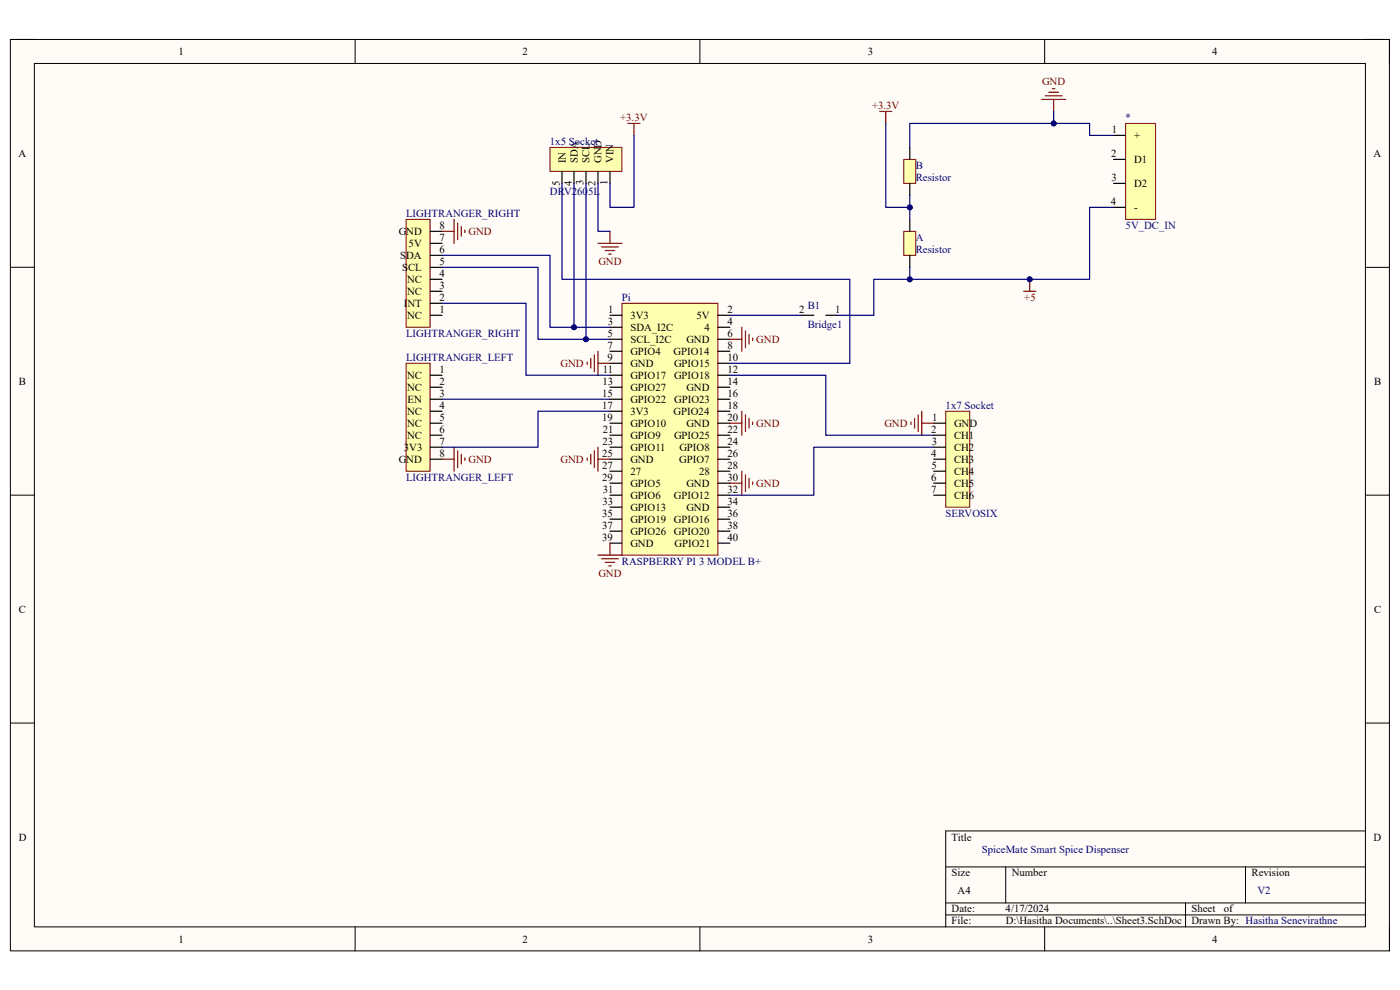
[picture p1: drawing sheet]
<svg xmlns="http://www.w3.org/2000/svg" width="297mm" height="210mm" viewBox="0 0 297 210" stroke-linecap="round" stroke-linejoin="round" font-family="sans-serif">
<path d="M2.2 8.4h292.6v193.3h-292.6z" fill-rule="evenodd" fill="#fffcf8"/>
<path d="M2.2 8.4h292.6v193.3h-292.6z" fill="none" stroke="#000" stroke-width=".21"/>
<path d="M7.3 13.5h282.4v183.1h-282.4z" fill-rule="evenodd" fill="#fffcf8"/>
<g fill="none" stroke="#000" stroke-width=".21">
<path d="M2.2 8.4h5.1M7.3 13.5h282.4v183.1h-282.4zM75.3 8.4v5.1M148.5 8.4v5.1M221.6 8.4v5.1M289.7 8.4h5.1v5.1M2.2 56.7h5.1M289.7 56.7h5.1M2.2 105h5.1M289.7 105.1h5.1M2.2 153.4h5.1M289.7 153.4h5.1"/>
<path d="M289.7 176.3h-89.1v20.3M75.3 196.6v5.1M148.5 196.6v5.1M200.6 183.9h89.1M200.6 191.5h89.1M200.6 194.1h89.1M213.4 183.9v7.6M221.6 196.6v5.1M251.5 191.5v5.1M264.2 183.9v7.6M294.8 196.6v5.1"/>
</g>
<path d="M131.9 64.3h20.4v53.5h-20.4z" fill-rule="evenodd" fill="#ffffb0"/>
<path d="M131.9 64.3h20.4v53.5h-20.4z" fill="none" stroke="#800000" stroke-width=".21"/>
<g fill="none" stroke="#000" stroke-width=".25">
<path d="M129.4 66.9h2.5M129.4 69.4h2.5M129.4 72h2.5M129.4 74.5h2.5M129.4 77.1h2.5M129.4 79.6h2.5M152.3 66.9h2.5M152.3 69.4h2.5M152.3 72h2.5M152.3 74.5h2.5M152.3 77.1h2.5M152.3 79.6h2.5"/>
<path d="M129.4 82.1h2.5M129.4 84.7h2.5M129.4 87.2h2.5M129.4 89.8h2.5M129.4 92.3h2.5M129.4 94.9h2.5M129.4 97.4h2.5M129.4 100h2.5M152.3 82.1h2.5M152.3 84.7h2.5M152.3 87.2h2.5M152.3 89.8h2.5"/>
<path d="M152.3 92.3h2.5M152.3 94.9h2.5M152.3 97.4h2.5M152.3 100h2.5M129.4 102.5h2.5M129.4 105h2.5M129.4 107.6h2.5M129.4 110.1h2.5M129.4 112.7h2.5M129.4 115.2h2.5M152.3 102.5h2.5M152.3 105h2.5"/>
<path d="M152.3 107.6h2.5M152.3 110.1h2.5M152.3 112.7h2.5M152.3 115.2h2.5"/>
</g>
<path d="M86.2 77.1h5v22.9h-5z" fill-rule="evenodd" fill="#ffffb0"/>
<path d="M86.2 77.1h5v22.9h-5z" fill="none" stroke="#800000" stroke-width=".21"/>
<path d="M91.2 79.6h2.6M91.2 82.1h2.6M91.2 84.7h2.6M91.2 87.2h2.6M91.2 89.8h2.6M91.2 92.3h2.6M91.2 94.9h2.6M91.2 97.4h2.6" fill="none" stroke="#000" stroke-width=".25"/>
<path d="M116.7 31.3h15.2v5.1h-15.2z" fill-rule="evenodd" fill="#ffffb0"/>
<path d="M116.7 31.3h15.2v5.1h-15.2z" fill="none" stroke="#800000" stroke-width=".21"/>
<path d="M119.2 36.4v2.5M121.8 36.4v2.5M124.3 36.4v2.5M126.9 36.4v2.5M129.4 36.4v2.5" fill="none" stroke="#000" stroke-width=".25"/>
<path d="M86.2 46.5h5v22.9h-5z" fill-rule="evenodd" fill="#ffffb0"/>
<path d="M86.2 46.5h5v22.9h-5z" fill="none" stroke="#800000" stroke-width=".21"/>
<path d="M91.2 59.3h2.6M91.2 56.7h2.6M91.2 54.2h2.6M91.2 51.6h2.6M91.2 49.1h2.6M91.2 66.9h2.6M91.2 64.3h2.6M91.2 61.8h2.6" fill="none" stroke="#000" stroke-width=".25"/>
<path d="M200.6 87.2h5.1v20.4h-5.1z" fill-rule="evenodd" fill="#ffffb0"/>
<path d="M200.6 87.2h5.1v20.4h-5.1z" fill="none" stroke="#800000" stroke-width=".21"/>
<path d="M170.1 66.9h2.6M175.2 66.9h2.5M198.1 89.8h2.5M198.1 92.3h2.5M198.1 94.9h2.5M198.1 97.4h2.5M198.1 100h2.5M198.1 102.5h2.5M198.1 105.1h2.5" fill="none" stroke="#000" stroke-width=".25"/>
<g fill="none" stroke="#800000" stroke-width=".25">
<path d="M222.5 19.6h2M223.3 18.8h.5M221 21.1h5.1M221.8 20.3h3.5M223.5 21.1v2.5M93.8 49.1h2.5M96.3 46.5v5.1M97.1 47.3v3.6M97.9 48.1v2M98.6 48.8v.5M126.9 51.6h5M127.6 52.4h3.6"/>
<path d="M128.4 53.1h2M129.1 53.9h.6M129.4 49.1v2.5M124.6 76.8v.5M125.3 76v2.1M126.1 75.3v3.5M126.9 74.5v5.1M126.9 77.1h2.5M154.8 72h2.6M157.4 69.4v5.1M158.2 70.2v3.6M158.9 71v2"/>
<path d="M159.7 71.7v.5M93.8 97.4h2.5M96.3 94.9v5.1M97.1 95.6v3.6M97.9 96.4v2M98.6 97.2v.5M124.6 97.2v.5M125.3 96.4v2M126.1 95.6v3.6M126.9 94.9v5.1M126.9 97.4h2.5M154.8 89.8h2.6"/>
<path d="M157.4 87.2v5.1M157.4 100v5M158.2 88v3.6M158.9 88.8v2M159.7 89.5v.5M193.3 89.5v.5M194 88.8v2M194.8 88v3.6M195.5 87.2v5.1M195.5 89.8h2.6M126.9 117.8h5M127.6 118.5h3.6"/>
<path d="M128.4 119.3h2M129.4 115.2v2.6M154.8 102.5h2.6M158.2 100.7v3.6M158.9 101.5v2M159.7 102.2v.6M129.1 120.1h.6"/>
</g>
<path d="M191.7 49.1h2.6v5.1h-2.6z" fill-rule="evenodd" fill="#ffffb0"/>
<path d="M191.7 49.1h2.6v5.1h-2.6z" fill="none" stroke="#800000" stroke-width=".21"/>
<path d="M193 46.5v2.6M193 54.2v2.5" fill="none" stroke="#000" stroke-width=".25"/>
<path d="M191.7 33.8h2.6v5.1h-2.6z" fill-rule="evenodd" fill="#ffffb0"/>
<path d="M191.7 33.8h2.6v5.1h-2.6z" fill="none" stroke="#800000" stroke-width=".21"/>
<path d="M193 31.3v2.5M193 38.9v2.5" fill="none" stroke="#000" stroke-width=".25"/>
<path d="M133.2 26.2h2.6M134.5 26.2v2.5M186.6 23.6h2.6M187.9 23.6v2.6M218.5 59.3v2.5M217.2 61.8h2.5" fill="none" stroke="#800000" stroke-width=".25"/>
<circle cx="218.4" cy="59.3" r=".51" fill="#000080"/>
<circle cx="218.4" cy="59.3" r=".51" fill="none" stroke="#000080" stroke-width=".21"/>
<path d="M238.8 26.2h6.4v20.3h-6.4z" fill-rule="evenodd" fill="#ffffb0"/>
<path d="M238.8 26.2h6.4v20.3h-6.4z" fill="none" stroke="#800000" stroke-width=".21"/>
<path d="M236.3 33.8h2.5M236.3 38.9h2.5M236.3 28.7h2.5M236.3 44h2.5" fill="none" stroke="#000" stroke-width=".25"/>
<path d="M193 41.4v5.1M93.8 64.3h17.8v15.3h17.8M154.8 79.6h20.4v12.7h22.9M154.8 66.9h15.3M93.8 84.7h35.6M129.4 87.2h-15.3v7.7h-20.3M198.1 94.9h-25.4v10.2h-17.9" fill="none" stroke="#000080" stroke-width=".25"/>
<circle cx="193" cy="44" r=".51" fill="#000080"/>
<circle cx="193" cy="44" r=".51" fill="none" stroke="#000080" stroke-width=".21"/>
<path d="M187.9 26.2v17.8h5.1" fill="none" stroke="#000080" stroke-width=".25"/>
<circle cx="193" cy="44" r=".51" fill="#000080"/>
<circle cx="193" cy="44" r=".51" fill="none" stroke="#000080" stroke-width=".21"/>
<path d="M193 56.7v2.6" fill="none" stroke="#000080" stroke-width=".25"/>
<circle cx="193" cy="59.3" r=".51" fill="#000080"/>
<circle cx="193" cy="59.3" r=".51" fill="none" stroke="#000080" stroke-width=".21"/>
<path d="M223.5 23.6v2.6" fill="none" stroke="#000080" stroke-width=".25"/>
<circle cx="223.5" cy="26.2" r=".51" fill="#000080"/>
<circle cx="223.5" cy="26.2" r=".51" fill="none" stroke="#000080" stroke-width=".21"/>
<path d="M236.3 28.7h-5.1v-2.5h-38.2v5.1" fill="none" stroke="#000080" stroke-width=".25"/>
<circle cx="223.5" cy="26.2" r=".51" fill="#000080"/>
<circle cx="223.5" cy="26.2" r=".51" fill="none" stroke="#000080" stroke-width=".21"/>
<path d="M126.9 38.9v10.2h2.5M134.5 28.7v15.3h-5.1v-5.1M236.3 44h-5.1v15.3h-45.8v7.6h-7.7" fill="none" stroke="#000080" stroke-width=".25"/>
<circle cx="218.4" cy="59.3" r=".51" fill="#000080"/>
<circle cx="218.4" cy="59.3" r=".51" fill="none" stroke="#000080" stroke-width=".21"/>
<circle cx="193" cy="59.3" r=".51" fill="#000080"/>
<circle cx="193" cy="59.3" r=".51" fill="none" stroke="#000080" stroke-width=".21"/>
<path d="M119.2 38.9v20.4h61.1v17.8h-25.5M121.8 38.9v30.5" fill="none" stroke="#000080" stroke-width=".25"/>
<circle cx="121.8" cy="69.4" r=".51" fill="#000080"/>
<circle cx="121.8" cy="69.4" r=".51" fill="none" stroke="#000080" stroke-width=".21"/>
<path d="M124.3 38.9v33.1" fill="none" stroke="#000080" stroke-width=".25"/>
<circle cx="124.3" cy="72" r=".51" fill="#000080"/>
<circle cx="124.3" cy="72" r=".51" fill="none" stroke="#000080" stroke-width=".21"/>
<path d="M93.8 54.2h22.9v15.2h12.7" fill="none" stroke="#000080" stroke-width=".25"/>
<circle cx="121.8" cy="69.4" r=".51" fill="#000080"/>
<circle cx="121.8" cy="69.4" r=".51" fill="none" stroke="#000080" stroke-width=".21"/>
<path d="M93.8 56.7h20.3v15.3h15.3" fill="none" stroke="#000080" stroke-width=".25"/>
<circle cx="124.3" cy="72" r=".51" fill="#000080"/>
<circle cx="124.3" cy="72" r=".51" fill="none" stroke="#000080" stroke-width=".21"/>
<g font-size="2.3">
<text x="37.9" y="11.7">1</text>
<text x="110.9" y="11.7">2</text>
<text x="184.1" y="11.7">3</text>
<text x="257.1" y="11.7">4</text>
<text x="235.9" y="28.2">1</text>
<text x="240.6" y="29.5">+</text>
<text x="3.9" y="33.3">A</text>
<text x="120" y="34.6" transform="rotate(-90 120 34.6)">IN</text>
<text x="122.6" y="34.6" transform="rotate(-90 122.6 34.6)">SDA</text>
<text x="125.1" y="34.6" transform="rotate(-90 125.1 34.6)">SCL</text>
<text x="127.6" y="34.6" transform="rotate(-90 127.6 34.6)">GND</text>
<text x="130.2" y="34.6" transform="rotate(-90 130.2 34.6)">VIN</text>
<text x="235.7" y="33.3">2</text>
<text x="240.6" y="34.6">D1</text>
<text x="291.4" y="33.3">A</text>
<text x="118.7" y="39.4" transform="rotate(-90 118.7 39.4)">5</text>
<text x="121.3" y="39.5" transform="rotate(-90 121.3 39.5)">4</text>
<text x="123.8" y="39.3" transform="rotate(-90 123.8 39.3)">3</text>
<text x="126.4" y="39.5" transform="rotate(-90 126.4 39.5)">2</text>
<text x="128.9" y="39.2" transform="rotate(-90 128.9 39.2)">1</text>
<text x="235.8" y="38.4">3</text>
<text x="240.6" y="39.7">D2</text>
<text x="235.7" y="43.5">4</text>
<text x="240.6" y="44.7">-</text>
<text x="84.6" y="49.8">GND</text>
<text x="86.7" y="52.4">5V</text>
<text x="93.3" y="53.6">6</text>
<text x="93.3" y="51.1">7</text>
<text x="93.3" y="48.6">8</text>
<text x="84.9" y="54.9">SDA</text>
<text x="85.3" y="57.4">SCL</text>
<text x="86.4" y="60">NC</text>
<text x="93.3" y="58.7">4</text>
<text x="93.3" y="56.2">5</text>
<text x="85.7" y="65.1">INT</text>
<text x="86.4" y="62.6">NC</text>
<text x="93.3" y="63.8">2</text>
<text x="93.3" y="61.3">3</text>
<text x="86.4" y="67.6">NC</text>
<text x="93.3" y="66.4">1</text>
<text x="128.9" y="71.5">5</text>
<text x="128.9" y="68.9">3</text>
<text x="129" y="66.4">1</text>
<text x="133.7" y="67.6">3V3</text>
<text x="133.7" y="70.2">SDA_I2C</text>
<text x="147.7" y="67.6">5V</text>
<text x="149.4" y="70.2">4</text>
<text x="154.3" y="66.4">2</text>
<text x="154.3" y="68.9">4</text>
<text x="154.3" y="71.5">6</text>
<text x="169.5" y="66.4">2</text>
<text x="177.2" y="66.4">1</text>
<text x="128.9" y="74">7</text>
<text x="128.9" y="76.5">9</text>
<text x="133.7" y="72.7">SCL_I2C</text>
<text x="133.7" y="75.3">GPIO4</text>
<text x="133.7" y="77.8">GND</text>
<text x="142.9" y="75.3">GPIO14</text>
<text x="143" y="77.8">GPIO15</text>
<text x="145.6" y="72.7">GND</text>
<text x="154.3" y="74">8</text>
<text x="154.3" y="76.5">10</text>
<text x="4" y="81.6">B</text>
<text x="86.4" y="80.3">NC</text>
<text x="86.4" y="82.9">NC</text>
<text x="93.3" y="79.1">1</text>
<text x="93.3" y="81.6">2</text>
<text x="127.8" y="81.6">13</text>
<text x="127.9" y="79.1">11</text>
<text x="133.7" y="80.3">GPIO17</text>
<text x="133.7" y="82.9">GPIO27</text>
<text x="143" y="80.3">GPIO18</text>
<text x="145.6" y="82.9">GND</text>
<text x="154.3" y="79.1">12</text>
<text x="154.3" y="81.6">14</text>
<text x="291.5" y="81.6">B</text>
<text x="86.4" y="88">NC</text>
<text x="86.4" y="85.4">EN</text>
<text x="93.3" y="84.2">3</text>
<text x="93.3" y="86.7">4</text>
<text x="93.3" y="89.3">5</text>
<text x="127.7" y="86.7">17</text>
<text x="127.7" y="89.3">19</text>
<text x="127.8" y="84.2">15</text>
<text x="133.7" y="85.4">GPIO22</text>
<text x="133.7" y="88">3V3</text>
<text x="142.9" y="88">GPIO24</text>
<text x="143" y="85.4">GPIO23</text>
<text x="154.3" y="84.2">16</text>
<text x="154.3" y="86.7">18</text>
<text x="154.3" y="89.3">20</text>
<text x="197.7" y="89.3">1</text>
<text x="85.7" y="95.6">3V3</text>
<text x="86.4" y="90.6">NC</text>
<text x="86.4" y="93.1">NC</text>
<text x="93.3" y="91.8">6</text>
<text x="93.3" y="94.4">7</text>
<text x="127.8" y="94.4">23</text>
<text x="127.9" y="91.8">21</text>
<text x="133.7" y="90.6">GPIO10</text>
<text x="133.7" y="93.1">GPIO9</text>
<text x="133.7" y="95.6">GPIO11</text>
<text x="143" y="93.1">GPIO25</text>
<text x="144.1" y="95.6">GPIO8</text>
<text x="145.6" y="90.6">GND</text>
<text x="154.3" y="91.8">22</text>
<text x="154.3" y="94.4">24</text>
<text x="197.5" y="91.8">2</text>
<text x="197.7" y="94.4">3</text>
<text x="202.4" y="90.6">GND</text>
<text x="202.4" y="93.1">CH1</text>
<text x="202.4" y="95.6">CH2</text>
<text x="84.6" y="98.2">GND</text>
<text x="93.3" y="96.9">8</text>
<text x="127.7" y="99.4">27</text>
<text x="127.7" y="102">29</text>
<text x="127.8" y="96.9">25</text>
<text x="133.7" y="98.2">GND</text>
<text x="133.7" y="100.7">27</text>
<text x="144.1" y="98.2">GPIO7</text>
<text x="148.3" y="100.7">28</text>
<text x="154.3" y="96.9">26</text>
<text x="154.3" y="99.4">28</text>
<text x="154.3" y="102">30</text>
<text x="197.5" y="96.9">4</text>
<text x="197.5" y="102">6</text>
<text x="197.6" y="99.4">5</text>
<text x="202.4" y="98.2">CH3</text>
<text x="202.4" y="100.7">CH4</text>
<text x="127.8" y="107.1">33</text>
<text x="127.9" y="104.5">31</text>
<text x="133.7" y="103.3">GPIO5</text>
<text x="133.7" y="105.8">GPIO6</text>
<text x="143" y="105.8">GPIO12</text>
<text x="145.6" y="103.3">GND</text>
<text x="154.3" y="104.5">32</text>
<text x="154.3" y="107.1">34</text>
<text x="197.6" y="104.5">7</text>
<text x="202.4" y="103.3">CH5</text>
<text x="202.4" y="105.8">CH6</text>
<text x="127.7" y="112.1">37</text>
<text x="127.8" y="109.6">35</text>
<text x="133.7" y="108.3">GPIO13</text>
<text x="133.7" y="110.9">GPIO19</text>
<text x="133.7" y="113.4">GPIO26</text>
<text x="143" y="110.9">GPIO16</text>
<text x="143" y="113.4">GPIO20</text>
<text x="145.6" y="108.3">GND</text>
<text x="154.3" y="109.6">36</text>
<text x="154.3" y="112.1">38</text>
<text x="127.7" y="114.7">39</text>
<text x="133.7" y="116">GND</text>
<text x="143.1" y="116">GPIO21</text>
<text x="154.3" y="114.7">40</text>
<text x="4" y="130">C</text>
<text x="291.5" y="130">C</text>
<text x="4" y="178.3">D</text>
<text x="201.9" y="178.3">Title</text>
<text x="291.4" y="178.3">D</text>
<text x="201.9" y="185.9">Size</text>
<text x="214.6" y="185.9">Number</text>
<text x="265.5" y="185.9">Revision</text>
<text x="203.2" y="189.7">A4</text>
<text x="201.9" y="193.5">Date:</text>
<text x="201.9" y="196.1">File:</text>
<text x="213.3" y="193.5">4/17/2024</text>
<text x="213.4" y="196.1">D:\Hasitha Documents\..\Sheet3.SchDoc</text>
<text x="252.8" y="196.1">Drawn By: Hasitha Senevirathne</text>
<text x="252.8" y="193.5">Sheet</text>
<text x="259.6" y="193.5">of</text>
<text x="37.9" y="199.9">1</text>
<text x="110.9" y="199.9">2</text>
<text x="184.1" y="199.9">3</text>
<text x="257.1" y="199.9">4</text>
</g>
<g font-size="2.3" fill="#800000">
<text x="185" y="23.1">+3.3V</text>
<text x="221.1" y="18">GND</text>
<text x="131.6" y="25.7">+3.3V</text>
<text x="99.4" y="49.8">GND</text>
<text x="127" y="56.2">GND</text>
<text x="217.3" y="63.8">+5</text>
<text x="118.9" y="77.8">GND</text>
<text x="160.4" y="72.7">GND</text>
<text x="160.4" y="90.6">GND</text>
<text x="187.6" y="90.6">GND</text>
<text x="99.4" y="98.2">GND</text>
<text x="118.9" y="98.2">GND</text>
<text x="160.4" y="103.3">GND</text>
<text x="127" y="122.3">GND</text>
</g>
<g font-size="2.3" fill="#000080">
<text x="238.8" y="25.7">*</text>
<text x="116.7" y="30.7">1x5 Socket</text>
<text x="194.3" y="35.9">B</text>
<text x="116.7" y="41.4">DRV2605L</text>
<text x="194.3" y="38.4">Resistor</text>
<text x="86.1" y="46">LIGHTRANGER_RIGHT</text>
<text x="194.3" y="51.1">A</text>
<text x="194.3" y="53.6">Resistor</text>
<text x="238.8" y="48.6">5V_DC_IN</text>
<text x="132" y="63.8">Pi</text>
<text x="171.4" y="65.6">B1</text>
<text x="86.1" y="71.5">LIGHTRANGER_RIGHT</text>
<text x="171.4" y="69.7">Bridge1</text>
<text x="86.1" y="76.5">LIGHTRANGER_LEFT</text>
<text x="200.6" y="86.7">1x7 Socket</text>
<text x="86.1" y="102">LIGHTRANGER_LEFT</text>
<text x="200.6" y="109.6">SERVOSIX</text>
<text x="132" y="119.8">RASPBERRY PI 3 MODEL B+</text>
<text x="208.3" y="180.8">SpiceMate Smart Spice Dispenser</text>
<text x="266.8" y="189.7">V2</text>
</g>
</svg>
